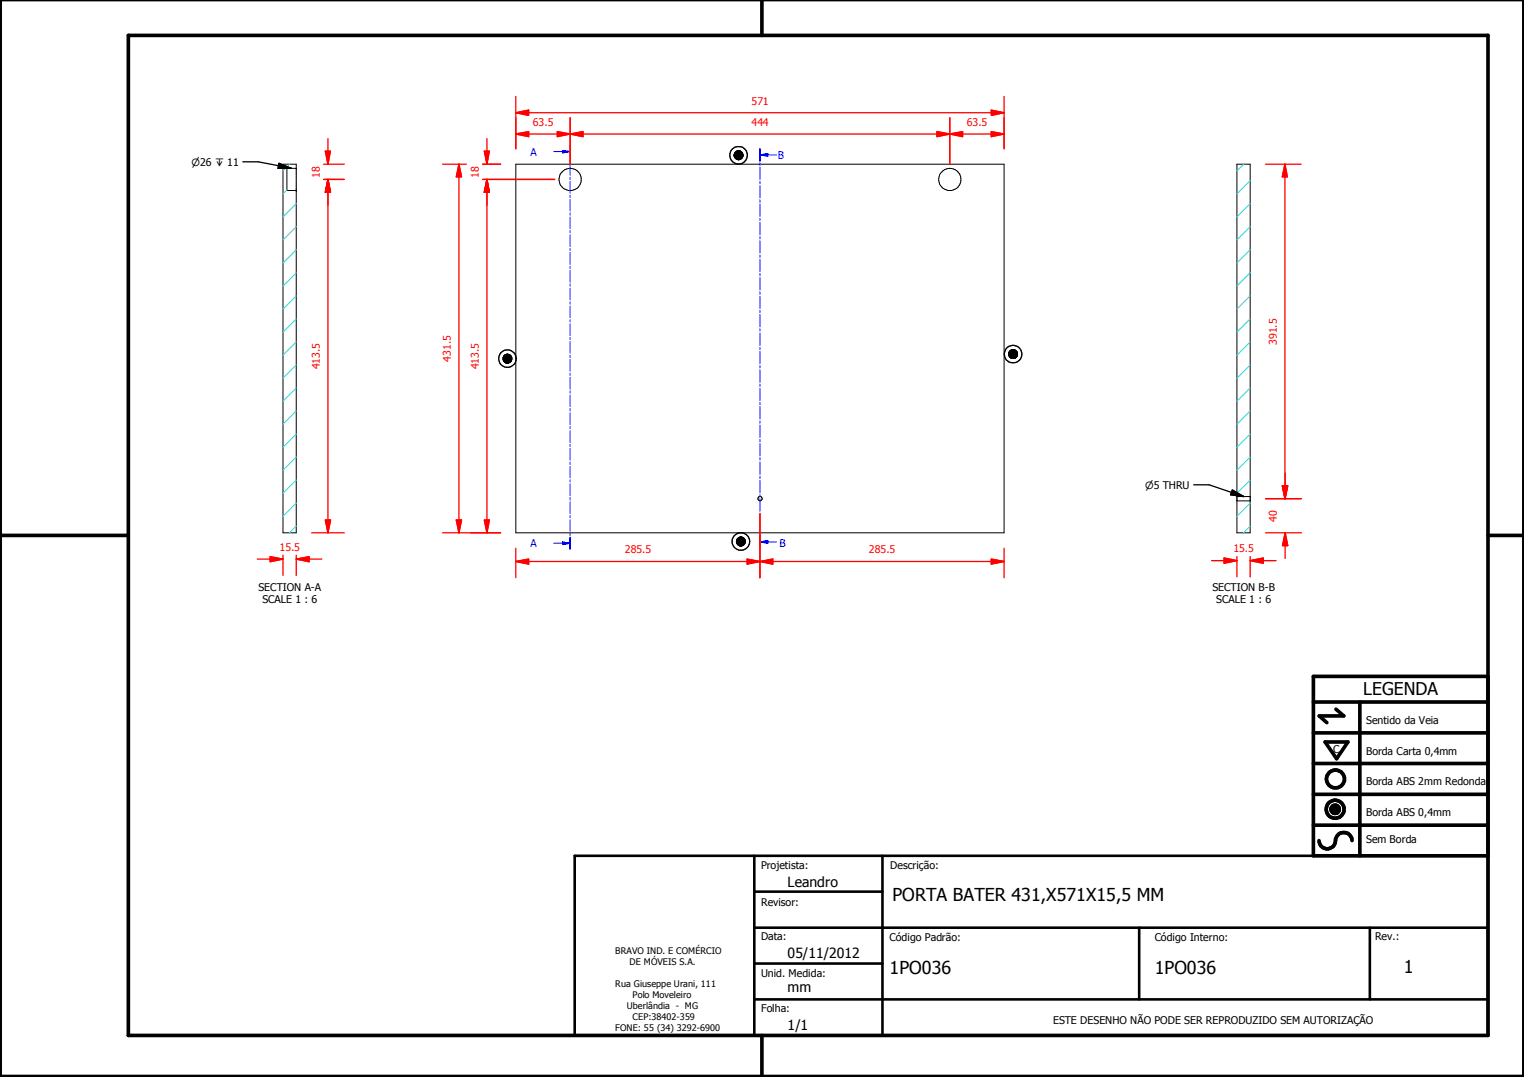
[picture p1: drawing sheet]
<svg xmlns="http://www.w3.org/2000/svg" width="297mm" height="210mm" viewBox="0 0 297 210" stroke-linecap="round" stroke-linejoin="round" font-family="sans-serif">
<g fill="none" stroke="#000" stroke-width=".19">
<path d="M55.2 32h2.5v71.8h-2.5zM57.7 37.1h.1M57.7 32.8h-1.8v4.3h1.8M100.5 32h95.2v71.8h-95.2zM143.1 30.2l1.7 .1zM143.1 30.3l1.7 .1zM143.1 30.4h1.7zM143.1 30.4l1.6 .1zM143.1 30.1l1.7 .1zM143.2 30.5l1.5 .1zM143.2 30.6h1.5zM143.2 30.6l1.5 .1z"/>
<path d="M143.2 30l1.6 .1h-1.7zM143.2 30h1.5l.1 .1zM143.2 29.9l1.5 .1zM143.2 30.7h1.5zM143.2 30.7h1.4zM143.2 29.8l1.5 .1zM143.3 30.7h1.3zM143.3 30.7l1.3 .1zM143.3 29.8h1.4h-1.5zM143.3 29.8h1.4zM143.3 30.8h1.3zM143.3 30.8l1.2 .1z"/>
<path d="M143.3 29.7l1.3 .1zM143.4 30.9h1.1zM143.4 30.9h1zM143.4 29.6l1.2 .1zM143.4 29.6h1.1zM143.5 30.9h.9zM143.5 30.9l.9 .1zM143.5 29.6h1zM143.5 29.6h.9zM143.5 31h.9zM143.5 31h.8zM143.5 29.5l.9 .1z"/>
<path d="M143.6 31h.7zM143.6 31l.6 .1zM143.6 29.5h.8zM143.6 29.5h.7zM143.7 31.1h.5zM143.7 31.1h.4zM143.7 29.5h.6zM143.7 29.5h.5zM143.8 31.1h.3zM143.8 29.4l.4 .1zM143.8 29.4h.3zM241.1 32h2.6v71.8h-2.6z"/>
<path d="M98.1 69.8l1.6 .1zM98.1 69.9l1.6 .1zM98.1 70l1.6 .1zM98.1 70.1h1.6zM98.1 70.1l1.5 .1zM98.1 69.7l1.6 .1zM98.1 69.6l1.6 .1zM98.1 70.2l1.5 .1zM98.1 69.6h1.6zM98.2 70.3h1.4zM98.2 70.3l1.4 .1zM98.2 69.5l1.4 .1z"/>
<path d="M98.2 70.4h1.4zM98.2 70.4h1.3zM98.2 69.4l1.4 .1zM98.3 70.4h1.2zM98.3 70.4l1.2 .1zM98.3 69.3l1.3 .1zM98.3 70.5h1.2zM98.3 70.5l1.1 .1zM98.3 69.3h1.2h-1.2zM98.3 69.3h1.2zM98.4 70.6h1zM98.4 70.6h.9z"/>
<path d="M98.4 69.2l1.1 .1zM98.4 69.2h1zM98.5 70.6h.8zM98.5 70.6l.7 .1zM98.5 69.2h.9zM98.5 69.2h.8zM98.5 70.7h.7zM98.5 70.7h.6zM98.5 69.1l.8 .1zM98.5 69.1h.7zM98.6 70.7h.5zM98.6 69.1h.6z"/>
<path d="M98.6 69.1h.5zM98.7 70.7h.4zM98.7 70.7h.3zM98.7 69.1h.4zM98.8 70.7h.2zM98.8 69l.3 .1zM98.8 69h.2zM196.6 68.9l1.7 .1zM196.6 69l1.7 .1zM196.6 69.1l1.7 .1zM196.6 69.2h1.7v.1zM196.6 69.2l1.7 .1h-1.7z"/>
<path d="M196.6 69.3h1.7zM196.6 69.3h1.6zM196.6 68.8l1.7 .1zM196.6 68.7l1.7 .1zM196.7 69.3l1.5 .1zM196.7 68.7h1.6zM196.7 69.4h1.5zM196.7 69.4l1.5 .1zM196.7 68.6l1.5 .1zM196.8 69.5h1.4zM196.8 69.5l1.3 .1zM196.8 68.5l1.4 .1z"/>
<path d="M196.8 69.6h1.3zM196.8 69.6h1.2zM196.8 68.5h1.4zM196.8 68.5h1.3zM196.9 69.6h1.1zM196.9 69.6l1 .1zM196.9 68.4l1.2 .1zM196.9 69.7h1zM196.9 68.3l1.1 .1zM196.9 68.3h1zM197 69.7h.9zM197 69.7l.8 .1z"/>
<path d="M197 68.3h.9zM197.1 69.8h.7zM197.1 69.8h.6zM197.1 68.2l.8 .1zM197.1 68.2h.7zM197.2 69.8h.5zM197.2 68.2h.6zM197.2 68.2h.5zM197.3 69.8h.4zM197.3 69.8h.2zM197.3 68.2h.4zM197.4 69.8h.1z"/>
<path d="M197.4 68.2h.3zM197.4 68.2h.1zM241.1 96.8h2.6M241.1 97.6h2.6M143.5 105.5h1.7zM143.5 105.5l1.7 .1zM143.5 105.6l1.7 .1zM143.6 105.7h1.6zM143.6 105.7l1.6 .1zM143.6 105.8l1.6 .1zM143.6 105.4l1.6 .1zM143.6 105.3l1.6 .1z"/>
<path d="M143.6 105.9h1.6zM143.6 105.9l1.5 .1zM143.6 105.2l1.6 .1zM143.7 106h1.4zM143.7 105.1l1.5 .1zM143.7 106l1.3 .1zM143.7 105l1.4 .1zM143.7 105h1.4zM143.8 106.1h1.2zM143.8 106.1l1.2 .1zM143.8 105h1.3zM143.8 106.2h1.2z"/>
<path d="M143.8 106.2h1.1zM143.8 104.9l1.2 .1zM143.8 104.9h1.2zM143.9 106.2h1zM143.9 106.2l.9 .1zM143.9 104.9h1.1zM144 106.3h.8zM144 106.3h.7zM144 104.8l.9 .1zM144 104.8h.8zM144.1 106.3h.6zM144.1 104.8h.7z"/>
<path d="M144.1 104.8h.6zM144.1 106.3l.5 .1zM144.1 104.7l.6 .1zM144.1 104.7h.6zM144.2 106.4h.4zM144.2 106.4h.3zM144.2 104.7h.5zM144.2 104.7h.4zM144.3 106.4h.2zM144.3 104.7h.3zM144.3 104.7h.2zM259.4 157.6l1.6 .1z"/>
<path d="M259.4 157.7l1.6 .1zM259.4 157.8l1.6 .1zM259.4 157.9h1.6v.1zM259.4 157.9l1.6 .1h-1.5zM259.4 157.6h1.6zM259.5 158h1.5zM259.5 158l1.4 .1zM259.5 157.5l1.5 .1zM259.5 158.1h1.4zM259.5 157.4l1.5 .1zM259.5 158.1l1.4 .1zM259.5 157.3l1.4 .1z"/>
<path d="M259.6 158.2h1.3zM259.6 158.2h1.2zM259.6 157.2l1.3 .1zM259.6 158.2l1.2 .1zM259.6 157.2h1.3zM259.7 158.3h1.1zM259.7 158.3l1 .1zM259.7 157.1l1.1 .1zM259.7 157.1h1.1zM259.8 158.4h.9zM259.8 158.4h.8zM259.8 157.1h1z"/>
<path d="M259.8 157.1h.9zM259.8 158.4l.8 .1zM259.8 157l.9 .1zM259.8 157h.8zM259.9 158.5h.7zM259.9 158.5h.6zM259.9 157h.7zM260 158.5h.5zM260 158.5h.4zM260 157h.6zM260.1 158.5h.3zM260.1 158.5h.2z"/>
<path d="M260.1 156.9l.4 .1zM260.1 156.9h.3zM260.1 156.9h.2z"/>
<circle cx="111.1" cy="35" r="2.17"/>
<circle cx="185.1" cy="35" r="2.17"/>
<circle cx="148.1" cy="97.2" r=".42"/>
</g>
<g fill="#000">
<path d="M143.1 30.1l1.7 .1zM143.2 30l1.6 .1h-1.7zM143.2 30h1.5l.1 .1zM143.2 29.9l1.5 .1zM143.2 29.8l1.5 .1zM143.3 29.8h1.4h-1.5zM143.3 29.8h1.4zM143.3 29.7l1.3 .1zM143.4 29.6l1.2 .1zM143.4 29.6h1.1zM143.5 29.6h1zM143.5 29.6h.9z"/>
<path d="M143.5 29.5l.9 .1zM143.6 29.5h.8zM143.6 29.5h.7zM143.7 29.5h.6zM143.7 29.5h.5zM143.8 29.4l.4 .1zM143.8 29.4h.3zM143.8 31.1h.3zM143.7 31.1h.4zM143.6 31l.6 .1zM143.7 31.1h.5zM143.5 31h.8z"/>
<path d="M143.6 31h.7zM143.5 30.9l.9 .1zM143.5 31h.9zM143.4 30.9h1zM143.5 30.9h.9zM143.3 30.8l1.2 .1zM143.4 30.9h1.1zM143.3 30.7l1.3 .1zM143.3 30.8h1.3zM143.2 30.7h1.4zM143.3 30.7h1.3zM143.2 30.6l1.5 .1z"/>
<path d="M143.2 30.7h1.5zM143.1 30.4l1.6 .1zM143.2 30.5l1.5 .1zM143.2 30.6h1.5zM143.1 30.4h1.7zM143.1 30.2l1.7 .1zM143.1 30.3l1.7 .1zM98.1 69.7l1.6 .1zM98.1 69.6l1.6 .1zM98.1 69.6h1.6zM98.2 69.5l1.4 .1zM98.2 69.4l1.4 .1z"/>
<path d="M98.3 69.3l1.3 .1zM98.3 69.3h1.2h-1.2zM98.3 69.3h1.2zM98.4 69.2l1.1 .1zM98.4 69.2h1zM98.5 69.2h.9zM98.5 69.2h.8zM98.5 69.1l.8 .1zM98.5 69.1h.7zM98.6 69.1h.6zM98.6 69.1h.5zM98.7 69.1h.4z"/>
<path d="M98.8 69l.3 .1zM98.8 69h.2zM98.7 70.7h.3zM98.8 70.7h.2zM98.6 70.7h.5zM98.7 70.7h.4zM98.5 70.7h.6zM98.5 70.6l.7 .1zM98.5 70.7h.7zM98.4 70.6h.9zM98.5 70.6h.8zM98.3 70.5l1.1 .1z"/>
<path d="M98.4 70.6h1zM98.3 70.4l1.2 .1zM98.3 70.5h1.2zM98.2 70.4h1.3zM98.3 70.4h1.2zM98.2 70.3l1.4 .1zM98.2 70.4h1.4zM98.1 70.1l1.5 .1zM98.1 70.2l1.5 .1zM98.2 70.3h1.4zM98.1 70.1h1.6zM98.1 69.8l1.6 .1z"/>
<path d="M98.1 69.9l1.6 .1zM98.1 70l1.6 .1zM196.6 68.8l1.7 .1zM196.6 68.7l1.7 .1zM196.7 68.7h1.6zM196.7 68.6l1.5 .1zM196.8 68.5l1.4 .1zM196.8 68.5h1.4zM196.8 68.5h1.3zM196.9 68.4l1.2 .1zM196.9 68.3l1.1 .1zM196.9 68.3h1z"/>
<path d="M197 68.3h.9zM197.1 68.2l.8 .1zM197.1 68.2h.7zM197.2 68.2h.6zM197.2 68.2h.5zM197.3 68.2h.4zM197.4 68.2h.3zM197.4 68.2h.1zM197.3 69.8h.2zM197.4 69.8h.1zM197.2 69.8h.5zM197.3 69.8h.4z"/>
<path d="M197.1 69.8h.6zM197 69.7l.8 .1zM197.1 69.8h.7zM196.9 69.7h1zM197 69.7h.9zM196.9 69.6l1 .1zM196.8 69.6h1.2zM196.9 69.6h1.1zM196.8 69.5l1.3 .1zM196.8 69.6h1.3zM196.7 69.4l1.5 .1zM196.8 69.5h1.4z"/>
<path d="M196.6 69.3h1.6zM196.7 69.3l1.5 .1zM196.7 69.4h1.5zM196.6 68.9l1.7 .1zM196.6 69l1.7 .1zM196.6 69.1l1.7 .1zM196.6 69.2h1.7v.1zM196.6 69.2l1.7 .1h-1.7zM196.6 69.3h1.7zM143.6 105.4l1.6 .1zM143.6 105.3l1.6 .1zM143.6 105.2l1.6 .1z"/>
<path d="M143.7 105.1l1.5 .1zM143.7 105l1.4 .1zM143.7 105h1.4zM143.8 105h1.3zM143.8 104.9l1.2 .1zM143.8 104.9h1.2zM143.9 104.9h1.1zM144 104.8l.9 .1zM144 104.8h.8zM144.1 104.8h.7zM144.1 104.8h.6zM144.1 104.7l.6 .1z"/>
<path d="M144.1 104.7h.6zM144.2 104.7h.5zM144.2 104.7h.4zM144.3 104.7h.3zM144.3 104.7h.2zM144.2 106.4h.3zM144.3 106.4h.2zM144.1 106.3l.5 .1zM144.2 106.4h.4zM144.1 106.3h.6zM144 106.3h.7zM143.9 106.2l.9 .1z"/>
<path d="M144 106.3h.8zM143.8 106.2h1.1zM143.9 106.2h1zM143.8 106.1l1.2 .1zM143.8 106.2h1.2zM143.7 106l1.3 .1zM143.8 106.1h1.2zM143.7 106h1.4zM143.6 105.9l1.5 .1zM143.6 105.7l1.6 .1zM143.6 105.8l1.6 .1zM143.6 105.9h1.6z"/>
<path d="M143.5 105.5h1.7zM143.5 105.5l1.7 .1zM143.5 105.6l1.7 .1zM143.6 105.7h1.6zM259.4 157.6h1.6zM259.5 157.5l1.5 .1zM259.5 157.4l1.5 .1zM259.5 157.3l1.4 .1zM259.6 157.2l1.3 .1zM259.6 157.2h1.3zM259.7 157.1l1.1 .1zM259.7 157.1h1.1z"/>
<path d="M259.8 157.1h1zM259.8 157.1h.9zM259.8 157l.9 .1zM259.8 157h.8zM259.9 157h.7zM260 157h.6zM260.1 156.9l.4 .1zM260.1 156.9h.3zM260.1 156.9h.2zM260.1 158.5h.2zM260 158.5h.4zM260.1 158.5h.3z"/>
<path d="M259.9 158.5h.6zM260 158.5h.5zM259.8 158.4l.8 .1zM259.9 158.5h.7zM259.8 158.4h.8zM259.7 158.3l1 .1zM259.8 158.4h.9zM259.6 158.2l1.2 .1zM259.7 158.3h1.1zM259.6 158.2h1.2zM259.5 158.1l1.4 .1zM259.6 158.2h1.3z"/>
<path d="M259.5 158l1.4 .1zM259.5 158.1h1.4zM259.4 157.9l1.6 .1h-1.5zM259.5 158h1.5zM259.4 157.6l1.6 .1zM259.4 157.7l1.6 .1zM259.4 157.8l1.6 .1zM259.4 157.9h1.6v.1z"/>
</g>
<g fill="none" stroke="#000" stroke-width=".71">
<path d="M148.5 0v6.9M297 -.1v209.9h-297v-209.9M25 6.9h265v194.9h-265zM0 104.4h25M290 104.4h7M256 136.8h34M260.4 138.2l1.5 1.3h-4.8l1.5 1.3M265 136.8v30M290 131.8h-34v35h34M256 154.8h34M256 148.8h34M256 142.8h34"/>
<path d="M258.3 144.6h4.4l-2.2 3.3zM256 160.8h34M257.1 163.8a1.62 1.62 0 0 0 1.8 1.6 1.62 1.62 0 0 0 1.4-1.9 1.63 1.63 0 0 1 1.7-1.2 1.63 1.63 0 0 1 1.5 1.5M148.5 201.8v8"/>
<circle cx="260.2" cy="157.7" r="1.76"/>
<circle cx="260.2" cy="157.7" r=".82"/>
<circle cx="260.3" cy="151.8" r="1.76"/>
</g>
<path d="M112 166.8h178v35h-178zM147 173.8h25M147 166.8v35M172 166.8v35M147 194.8h143M147 180.8h143M147 187.8h25M222 180.8v14M267 180.8v14" fill="none" stroke="#000" stroke-width=".51"/>
<g fill="none" stroke="#00f" stroke-width=".19">
<path d="M109.6 29.5h1.5M111.1 28.4v2.3M111.1 31.1v.4M111.1 31.9v2.3M111.1 34.5v.5M111.1 35.3v2.3M111.1 38v.5M111.1 38.9v2.2M111.1 41.5v.5M111.1 42.3v2.3M111.1 45v.4M111.1 45.8v2.2"/>
<path d="M111.1 48.4v.5M111.1 49.2v2.3M111.1 51.9v.5M111.1 52.7v2.3M111.1 55.3v.5M111.1 56.2v2.3M111.1 58.8v.5M111.1 59.6v2.3M111.1 62.3v.4M111.1 63.1v2.3M111.1 65.7v.5M111.1 66.6v2.2"/>
<path d="M111.1 69.2v.5M111.1 70.1v2.2M111.1 72.7v.5M111.1 73.5v2.3M111.1 76.2v.4M111.1 77v2.2M111.1 79.6v.5M111.1 80.5v2.2M111.1 83.1v.5M111.1 83.9v2.3M111.1 86.6v.4M111.1 87.4v2.3"/>
<path d="M111.1 90v.5M111.1 90.9v2.2M111.1 93.5v.4M111.1 94.3v2.3M111.1 97v.5M111.1 97.8v2.3M111.1 100.5v.4M111.1 101.3v2.2M111.1 103.9v.5M111.1 104.7v2.3"/>
</g>
<path d="M111.1 28.4v2.3M111.1 104.7v2.3" fill="none" stroke="#00f" stroke-width=".3"/>
<path d="M109.6 29.3l1.5 .2-1.5 .3z" fill="#00f"/>
<path d="M107.9 29.5h1.7M109.6 29.3l1.5 .2-1.5 .3zM109.6 105.9h1.5" fill="none" stroke="#00f" stroke-width=".19"/>
<path d="M109.6 105.6l1.5 .3-1.5 .2z" fill="#00f"/>
<g fill="none" stroke="#00f" stroke-width=".19">
<path d="M148.1 29v2.4M148.1 31.7v.5M148.1 32.6v2.4M148.1 35.3v.5M148.1 36.2v2.4M148.1 38.9v.5M148.1 39.8v2.4M148.1 42.5v.5M148.1 43.3v2.5M148.1 46.1v.5M148.1 46.9v2.4M148.1 49.7v.5"/>
<path d="M148.1 50.5v2.4M148.1 53.3v.5M148.1 54.1v2.4M148.1 56.9v.5M148.1 57.7v2.4M148.1 60.5v.4M148.1 61.3v2.4M148.1 64.1v.4M148.1 64.9v2.4M148.1 67.7v.4M148.1 68.5v2.4M148.1 71.2v.5"/>
<path d="M148.1 72.1v2.4M148.1 74.8v.5M148.1 75.7v2.4M148.1 78.4v.5M148.1 79.2v2.5M148.1 82v.5M148.1 82.8v2.5M148.1 85.6v.5M148.1 86.4v2.5M148.1 89.2v.5M148.1 90v2.4M148.1 92.8v.5"/>
<path d="M148.1 93.6v2.5M148.1 96.4v.5M148.1 97.2v2.4M148.1 100v.4M107.9 105.9h1.7M109.6 105.6l1.5 .3-1.5 .2zM148.1 100.8v2.4M148.1 103.6v.5M148.1 104.4v2.4M148.1 105.6h1.5"/>
</g>
<g fill="none" stroke="#0ff" stroke-width=".19">
<path d="M55.9 37l-.7 .8M56.5 32l-1.3 1.3M57.7 39.7l-2.5 2.6M57.7 57.7l-2.5 2.5M57.7 53.2l-2.5 2.6M57.7 48.7l-2.5 2.6M57.7 44.2l-2.5 2.6M57.7 75.6l-2.5 2.6M57.7 71.1l-2.5 2.6M57.7 66.6l-2.5 2.6M57.7 62.1l-2.5 2.6M57.7 98l-2.5 2.6"/>
<path d="M57.7 93.6l-2.5 2.5M57.7 89.1l-2.5 2.6M57.7 84.6l-2.5 2.6M57.7 80.1l-2.5 2.6M57.7 102.5l-1.3 1.3"/>
</g>
<path d="M148.1 29v2.4M148.1 104.4v2.4" fill="none" stroke="#00f" stroke-width=".3"/>
<path d="M148.1 105.6l1.5-.2v.5z" fill="#00f"/>
<path d="M148.1 30.2h1.5M148.1 105.6l1.5-.2v.5zM149.6 105.6h1.7" fill="none" stroke="#00f" stroke-width=".19"/>
<path d="M148.1 30.2l1.5-.3v.5z" fill="#00f"/>
<path d="M148.1 30.2l1.5-.3v.5zM149.6 30.2h1.7" fill="none" stroke="#00f" stroke-width=".19"/>
<g fill="none" stroke="#0ff" stroke-width=".19">
<path d="M242.4 32l-1.3 1.3M243.7 39.7l-2.6 2.6M243.7 35.2l-2.6 2.6M243.7 57.7l-2.6 2.5M243.7 53.2l-2.6 2.6M243.7 48.7l-2.6 2.6M243.7 44.2l-2.6 2.6M243.7 75.6l-2.6 2.6M243.7 71.1l-2.6 2.6M243.7 66.6l-2.6 2.6M243.7 62.1l-2.6 2.6M243.7 98l-2.6 2.6"/>
<path d="M243.7 93.6l-2.6 2.5M243.7 89.1l-2.6 2.6M243.7 84.6l-2.6 2.6M243.7 80.1l-2.6 2.6M243.7 102.5l-1.3 1.3"/>
</g>
<path d="M100.5 26.1h2.5" fill="none" stroke="#f00" stroke-width=".25"/>
<path d="M100.5 26.1l2.5-.4v.9z" fill="#f00"/>
<path d="M100.5 26.1l2.5-.4v.9zM108.6 26.1h2.5" fill="none" stroke="#f00" stroke-width=".25"/>
<path d="M108.6 25.7l2.5 .4-2.5 .5z" fill="#f00"/>
<path d="M100.5 22.9v6.1M103 26.1h5.6M108.6 25.7l2.5 .4-2.5 .5zM111.1 26.1h2.5M111.1 22.9v9.1" fill="none" stroke="#f00" stroke-width=".25"/>
<path d="M111.1 26.1l2.5-.4v.9z" fill="#f00"/>
<path d="M111.1 26.1l2.5-.4v.9zM182.6 26.1h2.5" fill="none" stroke="#f00" stroke-width=".25"/>
<path d="M182.6 25.7l2.5 .4-2.5 .5z" fill="#f00"/>
<path d="M111.1 22.9v9.1M113.6 26.1h69M182.6 25.7l2.5 .4-2.5 .5zM185.1 26.1h2.5M185.1 22.9v9.1" fill="none" stroke="#f00" stroke-width=".25"/>
<path d="M185.1 26.1l2.5-.4v.9z" fill="#f00"/>
<path d="M185.1 26.1l2.5-.4v.9zM193.2 26.1h2.5" fill="none" stroke="#f00" stroke-width=".25"/>
<path d="M193.2 25.7l2.5 .4-2.5 .5z" fill="#f00"/>
<path d="M100.5 22h2.5M185.1 22.9v9.1M187.6 26.1h5.6M193.2 25.7l2.5 .4-2.5 .5zM195.7 22.9v6.1" fill="none" stroke="#f00" stroke-width=".25"/>
<path d="M100.5 22l2.5-.5v1z" fill="#f00"/>
<path d="M100.5 22l2.5-.5v1zM103 21.5l-2.5 .5M193.2 22h2.5" fill="none" stroke="#f00" stroke-width=".25"/>
<path d="M193.2 21.5l2.5 .5-2.5 .5z" fill="#f00"/>
<path d="M100.5 18.8v10.2M195.7 18.8v10.2M100.5 22l2.5 .5M103 22h90.2M103 21.5v.7M193.2 21.5l2.5 .5-2.5 .5zM193.2 22.2v-.7l2.5 .5-2.5 .5M94.9 101.3v2.5" fill="none" stroke="#f00" stroke-width=".25"/>
<path d="M94.4 101.3h1l-.5 2.5z" fill="#f00"/>
<path d="M94.9 35v2.5M94.4 101.3h1l-.5 2.5z" fill="none" stroke="#f00" stroke-width=".25"/>
<path d="M94.9 35l.5 2.5h-1z" fill="#f00"/>
<path d="M94.1 35h14M94.9 35l.5 2.5h-1zM94.9 35v66.3M91.7 103.8h5.9" fill="none" stroke="#f00" stroke-width=".25"/>
<path d="M94.9 35l.5 2.5h-1z" fill="#f00"/>
<path d="M94.9 35l.5 2.5h-1zM94.9 29.5v2.5" fill="none" stroke="#f00" stroke-width=".25"/>
<path d="M94.4 29.5h1l-.5 2.5z" fill="#f00"/>
<path d="M94.1 32h3.5M94.1 35h14M94.4 29.5h1l-.5 2.5zM94.9 27v2.5M94.9 37.5v2.5M89.4 101.3v2.5" fill="none" stroke="#f00" stroke-width=".25"/>
<path d="M88.9 101.3h1.1l-.6 2.5z" fill="#f00"/>
<path d="M89.4 32v2.5M88.9 101.3h1.1l-.6 2.5z" fill="none" stroke="#f00" stroke-width=".25"/>
<path d="M89.4 32l.6 2.5h-1.1z" fill="#f00"/>
<path d="M86.3 32h4.6M89.4 32l.6 2.5h-1.1zM89.4 34.5v66.8M94.1 32h3.5M86.3 103.8h11.3M100.5 109.4h2.5" fill="none" stroke="#f00" stroke-width=".25"/>
<g fill="none" stroke="#000" stroke-width=".25">
<circle cx="143.9" cy="30.3" r="1.72"/>
<circle cx="144" cy="30.3" r=".85"/>
<circle cx="98.9" cy="69.9" r="1.71"/>
<circle cx="98.9" cy="69.9" r=".85"/>
<circle cx="197.4" cy="69" r="1.71"/>
<circle cx="197.5" cy="69" r=".85"/>
<circle cx="144.4" cy="105.5" r=".83"/>
<circle cx="144.4" cy="105.5" r="1.71"/>
</g>
<path d="M100.5 109.4l2.5-.4v.9z" fill="#f00"/>
<path d="M100.5 109.4l2.5-.4v.9zM145.6 109.4h2.5" fill="none" stroke="#f00" stroke-width=".25"/>
<path d="M145.6 109l2.5 .4-2.5 .5z" fill="#f00"/>
<path d="M100.5 106.8v5.8M103 109.4h42.6M145.6 109l2.5 .4-2.5 .5zM148.1 109.4h2.5M148.1 100.2v12.4" fill="none" stroke="#f00" stroke-width=".25"/>
<path d="M148.1 109.4l2.5-.4v.9z" fill="#f00"/>
<path d="M148.1 109.4l2.5-.4v.9zM193.2 109.4h2.5" fill="none" stroke="#f00" stroke-width=".25"/>
<path d="M193.2 109l2.5 .4-2.5 .5z" fill="#f00"/>
<path d="M52.7 109h2.5M148.1 100.2v12.4M150.6 109.4h42.6M193.2 109l2.5 .4-2.5 .5zM195.7 106.8v5.8" fill="none" stroke="#f00" stroke-width=".25"/>
<path d="M52.7 108.5l2.5 .5-2.5 .5z" fill="#f00"/>
<path d="M52.7 108.5l2.5 .5-2.5 .5zM57.7 109h2.5" fill="none" stroke="#f00" stroke-width=".25"/>
<path d="M57.7 109l2.5-.5v1z" fill="#f00"/>
<path d="M63.9 29.5v2.5M50.2 109h2.5M55.2 108.2v3.9M57.7 109l2.5-.5v1zM57.7 108.2v3.9M60.2 109h2.5" fill="none" stroke="#f00" stroke-width=".25"/>
<path d="M63.4 29.5h1l-.5 2.5z" fill="#f00"/>
<path d="M63.4 29.5h1l-.5 2.5zM63.9 35v2.5" fill="none" stroke="#f00" stroke-width=".25"/>
<path d="M63.9 35l.5 2.5h-1z" fill="#f00"/>
<path d="M63.1 35h4M63.1 32h4M63.9 35l.5 2.5h-1zM63.9 27v2.5M63.9 35v5" fill="none" stroke="#f00" stroke-width=".25"/>
<path d="M63.9 35l.5 2.5h-1z" fill="#f00"/>
<path d="M63.9 35l.5 2.5h-1zM63.9 101.3v2.5" fill="none" stroke="#f00" stroke-width=".25"/>
<path d="M63.4 101.3h1l-.5 2.5z" fill="#f00"/>
<path d="M63.1 35h4M63.9 37.5v63.8M60.7 103.8h6.4M63.4 101.3h1l-.5 2.5zM238.6 109.3h2.5" fill="none" stroke="#f00" stroke-width=".25"/>
<path d="M47.3 31.5h3l6.5 1.3M54.4 31.8l2.4 1h-2.6zM232.7 94.5h3l6.7 2.3M240.2 95.5l2.2 1.3-2.5-.4z" fill="none" stroke="#000" stroke-width=".25"/>
<path d="M54.4 31.8l2.4 1h-2.6zM240.2 95.5l2.2 1.3-2.5-.4z" fill="#000"/>
<path d="M238.6 108.8l2.5 .5-2.5 .5z" fill="#f00"/>
<path d="M238.6 108.8l2.5 .5-2.5 .5zM243.7 109.3h2.5" fill="none" stroke="#f00" stroke-width=".25"/>
<path d="M243.7 109.3l2.5-.5v1z" fill="#f00"/>
<path d="M250.4 32v2.5M236.1 109.3h2.5M241.1 108.5v3.9M243.7 109.3l2.5-.5v1zM243.7 108.5v3.9M246.2 109.3h2.5" fill="none" stroke="#f00" stroke-width=".25"/>
<path d="M250.4 32l.5 2.5h-1z" fill="#f00"/>
<path d="M250.4 32l.5 2.5h-1zM250.4 94.7v2.5" fill="none" stroke="#f00" stroke-width=".25"/>
<path d="M249.9 94.7h1l-.5 2.5z" fill="#f00"/>
<path d="M246.7 32h6.9M250.4 34.5v60.2M246.7 97.2h6.9M249.9 94.7h1l-.5 2.5zM250.5 94.7v2.5" fill="none" stroke="#f00" stroke-width=".25"/>
<path d="M250 94.7h1l-.5 2.5z" fill="#f00"/>
<path d="M250 94.7h1l-.5 2.5zM250.5 103.8v2.5" fill="none" stroke="#f00" stroke-width=".25"/>
<path d="M250.5 103.8l.5 2.5h-1z" fill="#f00"/>
<path d="M246.7 97.2h7M250.5 92.2v2.5M246.7 103.8h7M250.5 103.8l.5 2.5h-1zM250.5 106.3v2.5" fill="none" stroke="#f00" stroke-width=".25"/>
<g font-size="3.5">
<text x="173.9" y="175.7">PORTA BATER 431,X571X15,5 MM</text>
<text x="173.4" y="189.7">1PO036</text>
<text x="225.1" y="189.7">1PO036</text>
<text x="273.6" y="189.7">1</text>
</g>
<text font-size="3.4" x="265.7" y="135.4">LEGENDA</text>
<g font-size="2.7">
<text x="153.5" y="172.8">Leandro</text>
<text x="153.5" y="186.6">05/11/2012</text>
<text x="153.5" y="193.4">mm</text>
<text x="153.5" y="200.8">1/1</text>
</g>
<g font-size="2.1" fill="#f00">
<text x="146.5" y="20.4">571</text>
<text x="103.8" y="24.6">63.5</text>
<text x="146.5" y="24.6">444</text>
<text x="188.4" y="24.6">63.5</text>
<text x="62.3" y="34.7" transform="rotate(-90 62.3 34.7)">18</text>
<text x="93.3" y="34.6" transform="rotate(-90 93.3 34.6)">18</text>
<text x="87.8" y="70.5" transform="rotate(-90 87.8 70.5)">431.5</text>
<text x="248.8" y="67.2" transform="rotate(-90 248.8 67.2)">391.5</text>
<text x="62.3" y="72" transform="rotate(-90 62.3 72)">413.5</text>
<text x="93.3" y="72" transform="rotate(-90 93.3 72)">413.5</text>
<text x="248.9" y="101.7" transform="rotate(-90 248.9 101.7)">40</text>
<text x="54.5" y="107.4">15.5</text>
<text x="121.8" y="107.8">285.5</text>
<text x="169.4" y="107.8">285.5</text>
<text x="240.4" y="107.7">15.5</text>
</g>
<g font-size="2.1" fill="#00f">
<text x="103.4" y="30.4">A</text>
<text x="151.6" y="31">B</text>
<text x="103.4" y="106.6">A</text>
<text x="151.9" y="106.5">B</text>
</g>
<g font-size="2.1">
<text x="50.4" y="115.1">SECTION A-A</text>
<text x="51.1" y="117.6">SCALE 1 : 6</text>
<text x="236.3" y="115.1">SECTION B-B</text>
<text x="237.1" y="117.6">SCALE 1 : 6</text>
<text x="266.3" y="141.1">Sentido da Veia</text>
<text x="259.8" y="146.7">C</text>
<text x="266.3" y="147.2">Borda Carta 0,4mm</text>
<text x="266.3" y="153.1">Borda ABS 2mm Redonda</text>
<text x="266.3" y="159">Borda ABS 0,4mm</text>
<text x="266.3" y="164.4">Sem Borda</text>
<text x="148.4" y="169.3">Projetista:</text>
<text x="173.5" y="169.5">Descrição:</text>
<text x="148.4" y="176.6">Revisor:</text>
<text x="148.4" y="183.2">Data:</text>
<text x="173.4" y="183.3">Código Padrão:</text>
<text x="225.1" y="183.3">Código Interno:</text>
<text x="268" y="183.2">Rev.:</text>
<text x="148.4" y="190.5">Unid. Medida:</text>
<text x="148.4" y="197.2">Folha:</text>
<text x="205.3" y="199.5">ESTE DESENHO NÃO PODE SER REPRODUZIDO SEM AUTORIZAÇÃO</text>
</g>
<g font-size="1.9">
<text x="37.3" y="32.3">⌀26 ↧ 11</text>
<text x="223.2" y="95.3">⌀5 THRU</text>
</g>
<g font-size="1.8">
<text x="119.9" y="186">BRAVO IND. E COMÉRCIO</text>
<text x="122.7" y="188.1">DE MÓVEIS S.A.</text>
<text x="119.9" y="192.4">Rua Giuseppe Urani, 111</text>
<text x="122.2" y="196.7">Uberlândia - MG</text>
<text x="123.3" y="194.6">Polo Moveleiro</text>
<text x="119.9" y="201">FONE: 55 (34) 3292-6900</text>
<text x="123.3" y="198.8">CEP:38402-359</text>
</g>
</svg>
